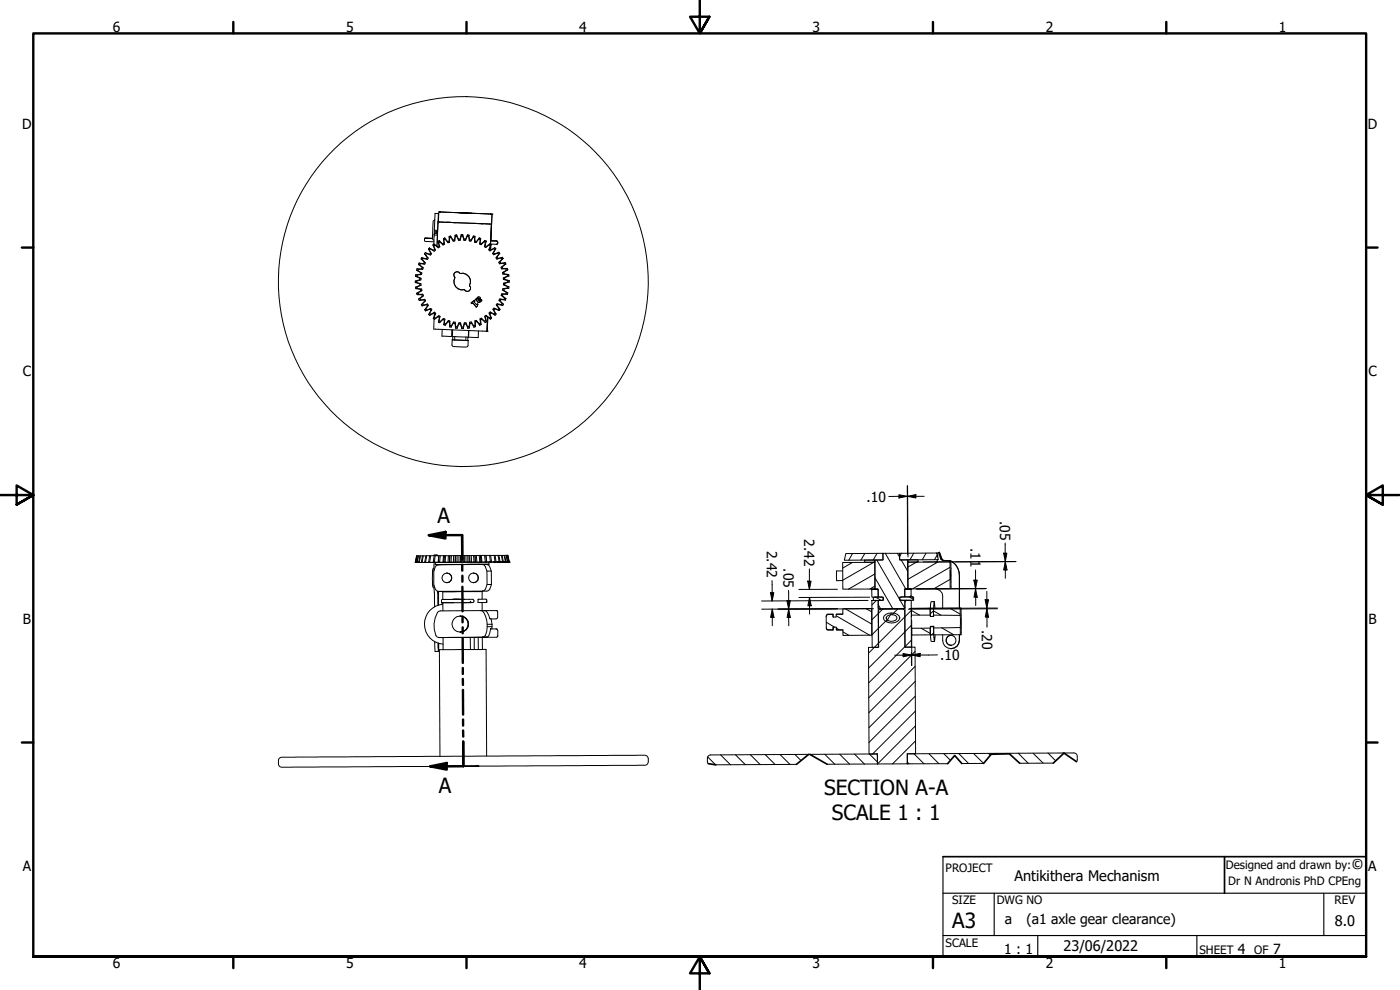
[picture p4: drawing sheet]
<svg xmlns="http://www.w3.org/2000/svg" width="420mm" height="297mm" viewBox="0 0 420 297" stroke-linecap="round" stroke-linejoin="round" font-family="sans-serif">
<!-- layer: Hatch (ANSI) -->
<g fill="none" stroke="#000" stroke-width=".3">
<path d="M255.8 168.8l-2.9 1.7M255.9 166.1l-1.2 2M259.5 166.1l-1.1 1.9M261.8 176.9l-.2 .1M262.2 168.7l-9.3 5.4M262.5 176.7l.1 .2M262.5 168.6l-.2 .1M262.5 175.9l-1.4 .8M262.5 172.2l-7.9 4.6M262.6 173.4l5.3 9.2M262.8 179.1l1.7 1.1M263.1 168l6.9 11.9"/>
<path d="M263.2 166l-1.2 2M265.7 166l6.2 10.8M269.3 166l.7 1.2M270.5 168l1.9 3.4M270.6 166l-.6 1M272.5 176.7l.1 .1M272.9 179.1l1.1 .7M273.4 178.7l-.4 .4M274.2 166l-1.1 2M275 168.7l-2.5 1.4M275.5 168.4l-.4 .2M277.9 166l-1.1 2"/>
<path d="M281.3 166.5l-.8 1.4M281.4 168.6l-8.9 5.2M285.1 173.8l-4.8 2.8M285.1 170.2l-11.2 6.5M248 186.7l2.4 1.5M251 184.8l10 5.8M251 188.5l.8 .5M253 189.6l1.8 1M253.6 182.6l8 4.6M259.9 182.6l1.7 .9M263 180.2l-1.3 1.3M263.6 184.1l-1.9 1.9"/>
<path d="M263.6 181.4l.6 1.2M263.6 188.5l-1.9 1.9M264.8 182.8l-1.2 1.3M266.2 186l-2.5 2.5M267.5 183.9l-1.5 2.6M269.4 182.8l-1.7 1.6M270.1 180.1l1.4 2.4M271.6 189.6l-11 10.9M272 180.1l-.4 .5M273.5 187.6l-1.9 1.9M273.5 183.2l-12.9 12.8M273.5 192.1l-12.8 12.8"/>
<path d="M273.6 183.2l2.4 1.4M273.6 190.5h.1M274.6 195.5l-13.9 13.9M274.7 199.9l-14 14M276.4 188.5l2.8 1.6M278.8 182.5l.3 .2M280.2 183.3l2.2 1.3M280.2 183.2l-1 1M280.2 189.9l-.6 .6M282.6 188.4l3.6 2M285.1 182.5l3.1 1.8M274.7 208.9l-13.9 13.9"/>
<path d="M274.7 204.4l-13.9 13.9M274.7 217.8l-11.3 11.4M274.7 213.3l-12.9 13M212.4 227.1l2.4 2.4M216.2 226.5l3 3M220.7 226.5l3 2.9M225.2 226.4l3 3M229.7 226.4l2.9 3M234.1 226.4l3 3M238.6 226.4l1.8 1.8M243.1 226.3v.1M247.5 226.3l3 3"/>
<path d="M252 226.3l3 3M256.5 226.3l3 3M260.9 226.3l2.4 2.3M272.3 228.7l.5 .5M274.3 226.2l3 3M274.8 222.3l-7 6.9M278.8 226.2l3 2.9M283.3 226.1l1.9 2M287.7 226.1l3 3M292.2 226.1l3 3M296.7 226l.5 .6M301.1 226l.2 .2"/>
<path d="M305.6 226l3 3M310 226l3.1 3M314.5 226l2.3 2.3M319 225.9l.2 .2"/>
</g>
<!-- layer: Visible (ANSI) -->
<g fill="none" stroke="#000" stroke-width=".3">
<path d="M139.9 29h.1M125.8 78.9l.4 .2M125.8 78.9l-.2 .5M125.8 78.9l1.3 .2M126 79.5l-.4-.1 1.1 .8M126.6 77.3l.4 .2M126.6 77.3l-.2 .4M126.6 77.3l1.3 .3M126.7 77.9l-.3-.2 .9 1M127.1 79.1l.4 .2M127.4 76.1l.8 1.1M127.4 71.4l2.4 .1z"/>
<path d="M127.4 71.4v.8l.2 .2 2.6 .1M127.4 76.1l.3 .3M127.6 75.8l.4 .3M127.6 75.8l-.2 .3M127.6 75.8l1.3 .5M127.7 78.9l-.4-.2-.2 .4M127.9 77.6l.4 .2M128.5 77.5l-.3-.3-.3 .4M128.6 74.7l.6 1.2M128.6 74.7l.3 .3M128.9 75l.3-.3 1.1 .7 .4-.4-.5-1.2 .3-.2 1.1 .8 .4-.3-.3-1.3 .3-.2 1 .9 .4-.2-.2-1.3 .4-.2 .9 1 .4-.1v-1.3l.4-.2 .7 1.2 .5-.1 .2-1.3 .4-.1 .5 1.2h.5l.3-1.3h.5l.3 1.3h.5l.5-1.2h.4l.2 1.4 .5 .1 .7-1.2 .4 .1v1.4l.5 .1 .8-1.1 .4 .2-.2 1.3 .5 .2 .9-.9 .4 .2-.3 1.3 .4 .3 1-.8 .4 .2-.5 1.3 .3 .3 1.2-.7 .3 .3-.7 1.2 .4 .3 1.2-.5 .2 .4-.8 1.1 .3 .4 1.3-.4 .2 .4-.9 .9 .2 .4 1.4-.1 .1 .4-1 .8 .1 .5h1.3l.2 .4-1.2 .7 .1 .4 1.3 .2 .1 .4-1.3 .6 .1 .4 1.3 .4v.4l-1.3 .4v.5l1.2 .5-.1 .4-1.3 .2-.1 .5 1.2 .6-.1 .5h-1.4l-.1 .4 1.1 .9-.2 .4-1.4-.2-.2 .4 1 1-.2 .3-1.3-.3-.3 .4 .8 1.1-.2 .3-1.3-.5-.3 .4 .7 1.2-.3 .3-1.2-.7-.3 .3 .4 1.3-.3 .2-1.1-.8-.3 .3 .3 1.3-.4 .2-1-1-.3 .3 .1 1.3-.4 .2-.8-1.1-.5 .2v1.3l-.4 .1-.7-1.1-.4 .1-.2 1.3-.4 .1-.6-1.3h-.4l-.4 1.4h-.4l-.4-1.4h-.4l-.6 1.3-.4-.1-.2-1.3-.5-.1-.6 1.1-.5-.1v-1.3l-.4-.1-.9 1-.4-.1 .2-1.4-.4-.2-1 1-.4-.2 .4-1.4-.4-.2-1.1 .8-.3-.3 .5-1.2-.4-.3-1.2 .6-.3-.2 .7-1.2-.3-.4-1.2 .5-.3-.3 .8-1.1-.3-.4-1.3 .4-.2-.4 .9-1-.2-.4-1.3 .2-.2-.4 1.1-.8-.2-.5h-1.3l-.1-.4 1.1-.7-.1-.5-1.3-.1-.1-.5 1.3-.5-.1-.5-1.2-.3v-.4l1.2-.4 .1-.5-1.3-.5 .1-.5 1.3-.1 .1-.5-1.2-.7 .2-.4h1.3l.1-.5-1-.8 .2-.4 1.3 .2 .2-.4-1-1 .3-.4 1.3 .3 .2-.3-.8-1.1 .3-.3 1.2 .4 .3-.3zM128.9 74.4l.3 .3"/>
<path d="M128.9 74.4l-.3 .3M128.9 74.4l1.2 .7M128.9 76.3l.3 .2M129.5 76.2l-.3-.3-.3 .4M130.1 75.1l.2 .3M130.2 73.8l-.3-.3 .5 1.2M130.3 70.5l-.1 2.8M130.3 73.2l.2 .4M130.3 73.2l-.4 .3M130.3 73.2l1.1 .8M130.3 70.3v.2l1 .1M130.5 66a1.06 1.06 0 0 0-.6 1.4l-.1 2.7a1.94 1.94 0 0 0 .2 1.9h.2"/>
<path d="M130.5 68.8l.1 .4M130.6 69.2v.1M130.6 69.3v.7M130.7 75l-.3-.3-.3 .4M130.8 73.6h.4M131.3 70.6l-.1 2.5M131.3 70.3v.3M131.4 74l.4-.2 .2 .3M131.4 74l.2 .4M131.4 66.6h.1M131.4 66.6h.6M131.4 66.6l-.3 7.3"/>
<path d="M131.6 64.1l-.3 6.2-.3-.3 .3-1.1M131.6 64.1l-1-.1-.3 6.3 .3-.3h.4M131.6 64.1l.1 .1M131.7 72.8l-.3-.4 .4 1.4M131.7 63.6l-.1 3M131.8 72.2l.2 .4M131.8 72.2l-.4 .2M131.8 72.2l1 .9M132 66.6l.8 .1M132 66.6l.9 .1M132.8 73.1l.4-.2 .2 .4M132.8 73.1l.2 .4"/>
<path d="M132.8 66.7l13.3 .5M133.1 71.6l.1 1.3M133.1 71.6l.1 .4M133.5 71.4l.1 .4M133.5 71.4l-.4 .2M133.5 71.4h.1M133.5 71.4l.8 1.1M133.6 63.7l-1.9-.1 16 .6h-2M134 66.7l2.9 .1zM134.3 72.5l.5-.2 .1 .4M134.3 72.5l.2 .3M134.9 71.4l-.1-.5v1.4"/>
<path d="M135.2 70.8l-.4 .1M135.3 71.2l-.1-.4 .7 1.2M136.5 72.3l-.1-.4-.5 .1 .1 .4M136.7 71l-.1-.4-.2 1.3M137 70.5l-.4 .1M137.1 70.9l-.1-.4 .6 1.2M137.6 72.1v-.4h.5v.4M137.7 63.8l3.9 .2zM138.4 70.8v-.4l-.3 1.3M138.4 70.4h.5M138.9 70.8v-.4l.4 1.3M139.2 72.1l.1-.4h.4v.4"/>
<path d="M140.2 70.9l.1-.4-.6 1.2M140.3 70.5h.4M140.6 70.9l.1-.4 .2 1.4M140.8 72.3l.1-.4 .5 .1-.1 .4M142 67l2.9 .1zM142.1 70.9l-.7 1.1M142.1 70.9l-.1 .3M142.1 70.8l.4 .1M142.4 72.7l.1-.4 .5 .2-.1 .3M142.4 71.3l.1-.4v1.4M143.7 71.7l.1-.3-.8 1.1M143.8 71.4l.5 .1"/>
<path d="M143.9 73.2l.2-.3 .4 .2-.1 .3M144.1 71.9l.2-.4-.2 1.4M145.3 72.5l.2-.4-1 1M145.4 74l.2-.3 .4 .2-.2 .4M145.5 72.1l.4 .2M145.7 72.7l.2-.4-.3 1.4M146 67.2l1.5 .1M146.1 67.2h.9M146.7 75l.2-.3 .4 .3-.3 .3M147.1 73.2l-1.1 .7M147.1 73.1l.3 .3M147.1 73.2l-.3 .3"/>
<path d="M147.2 73.7l.2-.3-.5 1.3M147.2 74.1v.8v-.7M147.2 73.2l1.7 .1M147.3 73.2v.1M147.3 73.9l-.1 1M147.5 67.3l-.3 5.9M147.7 64.2h.1M147.7 64.2l-.4 8M147.8 76.1l.3-.3 .4 .4-.3 .2M148.5 74.4l-1.2 .6M148.5 74.4l-.3 .2M148.5 74.3l.3 .3"/>
<path d="M148.8 74.7l-.7 1.1M148.8 74.7l-.3 .2M148.8 77.4l.4-.3 .2 .4-.3 .3M148.9 72.3l-1.6-.1 1.7 .1M148.9 73.3h.1M149 72.3l.4 .4M149 73.3h.1M149.4 73.1l-.4 .2M149.4 72.7l-.4 .6M149.4 75.9l.3-.2-1.2 .5M149.4 73h.1M149.6 76.3l.4-.3-.8 1.1"/>
<path d="M149.7 78.7l.4-.1 .2 .4-.4 .1M149.7 75.7l.3 .3M150.3 79l1.3-.2-.3 .2M150.4 77.4l.4-.2-1.4 .3M150.8 77.2l.2 .3M151 77.5l-.4 .3M151 77.5l-.9 1.1M151.6 78.8l.2 .4M151.8 79.2l-.4 .2M151.8 79.2h.1M151.8 79.2l-1.1 .9M124.6 84.4h.5"/>
<path d="M124.6 84.4v.4M124.7 86.2l.1 .4M124.8 82.5h.4M124.8 82.5l-.1 .4M125.1 84.8h-.5l1.4 .3M125.1 88l.1 .4M125.1 81.1l1.1 .7M125.1 81.1l.3 .1M125.1 83l-.4-.1 1.3 .6M125.1 86.1l-.4 .1M125.1 80.7l.5 .1M125.1 80.7v.4"/>
<path d="M125.1 80.7h1.4M125.2 86.6h-.4l1.4 .2M125.5 87.9l-.4 .1M125.6 88.3l-.4 .1h1.4M125.6 89.7l.2 .5M125.6 89.7h.1M125.9 83.9l.4 .1M125.9 83.9l-1.3 .5M126 85.6l-1.3 .6M126 89.6l-.3 .1M126.2 82.3l.3 .1M126.2 82.3l-1.4 .2"/>
<path d="M126.2 90l-.4 .2 1.4-.2M126.2 87.3l-1.1 .7M126.3 85.1h-.3v.5M126.4 83.5h-.4l-.1 .4M126.4 85.6h-.4M126.4 91.4l.3 .4M126.5 86.7l-.3 .1v.5M126.5 80.7l.4 .1M126.6 81.9l-.4-.1v.5M126.6 87.2l-.4 .1M126.7 88.9l-1.1 .8M126.8 91.2l-.4 .2"/>
<path d="M126.9 88.3l-.3 .1 .1 .5M127 80.3l-.3-.1-.2 .5M127.1 88.8l-.4 .1M127.4 90.4l-1 1M127.5 92.9l.2 .4M127.5 89.8l-.3 .2 .2 .4M127.7 90.2l-.3 .2M127.8 92.7l-.3 .2M128 91.4l-1.3 .4 .3-.2M128.3 91.8l-.8 1.1M128.3 91.2l-.3 .2 .3 .4M128.6 91.6l-.3 .2"/>
<path d="M128.7 94.3l.2 .3M128.9 94.1l-.2 .2M129 92.8l-1.3 .5 .4-.3M129.2 94.3l-.2 .3M129.3 92.5l-.3 .3 .3 .3M129.3 93.1l-.6 1.2M129.6 92.9l-.3 .2M130 95.6l.4 .2M130.2 94l-1.2 .6M130.3 95.8l-.1 2.9 16 .7M130.3 95.2l-.3 .4M130.3 94.1v.6"/>
<path d="M130.4 93.7l-.2 .3 .3 .3M130.5 94.3l-.5 1.3M130.6 95.5l-.2 .3M130.8 94l-.3 .3M131.5 95l-1.1 .8M131.6 96.6l.3 .2M131.7 94.7l-.2 .3 .4 .3M131.7 96.3l-.1 .3M131.9 95.3l-.3 1.3M132.1 94.9l-.2 .4M132.7 98.8l-.1 2.1 3 .1v-2M132.9 95.9l-1 .9 .2-.3"/>
<path d="M133.1 95.5l-.2 .4 .4 .2M133.2 97.4l.4 .2M133.3 97.1l-.1 .3M133.3 96.1l-.1 1.3M133.5 95.7l-.2 .4M134.5 96.5l-.9 1.1 .1-.4M134.6 96.2l-.1 .3 .4 .2M134.9 96.7l.1 1.4M135 98.1l.3 .1M135 96.3l-.1 .4M135 97.6v.5M135.5 97.7l-.1 .4"/>
<path d="M135.8 99v2l4.7 .2 .1-2M136.1 97l-.7 1.1M136.1 96.6v.4l.4 .1M136.5 97.1l.2 1.4M136.6 81.7l.5-.2 .6 .1 .4 .5a2.5 2.5 0 0 1 2.6 .9 2.5 2.5 0 0 1 .2 2.7 .99 .99 0 0 1 .3 1.1 .99 .99 0 0 1-.9 .6l-.6-.1-.3-.4a2.51 2.51 0 0 1-2.7-.9 2.51 2.51 0 0 1-.2-2.7l-.3-.5v-.6zM136.6 96.7l-.1 .4M136.7 98.5h.5M136.8 98l-.1 .5M137.7 97.2l-.5 1.3v-.4M137.8 96.8l-.1 .4 .5 .1M138.2 97.3l.4 1.3M138.2 96.8v.5"/>
<path d="M138.6 98.2v.4M138.6 98.6h.4M139.4 96.8v.5l.5-.1M139.4 97.3l-.4 1.3v-.4M139.8 96.8l.1 .4M139.9 97.2l.5 1.3M140.4 98.1v.4M140.7 99.2l-.1 2h1.5l1.4 .1 .1-2M140.8 98.4l-.4 .1M141 96.7l.1 .4 .4-.1M141.1 97.1l-.3 1.3v-.4M141.4 90.9l1-.8 .2 .2-.3 .3 .7 .8 .3-.3 .2 .3-.5 .8-1.1-1.3-.3 .2z"/>
<path d="M141.4 96.6l.1 .4M141.5 97l.7 1.2M141.9 90.9l1.1 1.3M142.1 97.7l.1 .5M142.4 90.1l-1 .8 .2 .2M142.7 96.6v1.4l-.2-.4M142.7 98l-.5 .2M142.7 89.8l.7 .8-.7-.8M143 96.1l.1 .4-.4 .1-.2-.3M143.1 89.5l-.4 .3 .5-.2M143.1 96.5l.9 1.1M143.3 89.4l-.1 .2"/>
<path d="M143.3 89.4l.5-.3 .3 .1 .1 .5-.5 .6 .4-.1M143.3 91.1l-.3 .3M143.6 89.5l.2 .3-.2-.3-.3 .3 .3 .2M143.6 89.5h.1M143.8 89.1l-.5 .3M143.8 89.8l-.2 .2zM143.8 97.2l.2 .3M143.9 90.4h.1M144 97.5v.1M144.1 90.2l-.2 .2M144.2 96l.2 1.4-.2-.4M144.4 89.9l-.3 .3"/>
<path d="M144.4 97.4l-.4 .2M144.4 89.9l.3 .2-.4 .4-.5 .3-.4-.2 .4 .2M144.4 95.4l.3 .4-.5 .2-.1-.3M144.7 95.8l1 1M145.4 96.4l.3 .4M145.7 95.2l.3 1.3-.2-.3M145.8 94.6l.3 .3-.4 .3-.2-.3M146 96.5l-.3 .3M146.1 94.9l1.1 .8M146.2 99.4h.1M146.3 95.2l-.2 4.2M146.4 95.2l-.2 4.2"/>
<path d="M146.9 95.4l.3 .3M147 94.2l.5 1.3-.3-.3M147.1 93.6l.3 .3-.4 .3-.2-.3M147.4 93.9l1.2 .7M147.5 95.5l-.3 .2M148.2 92.4l.3 .3-.3 .3-.3-.2M148.2 93l.6 1.2M148.3 94.3l.3 .3M148.5 92.7l1.3 .5M148.6 94l.2 .2M148.9 94.3l-.3 .3M149.2 91.1l.3 .2-.2 .4-.4-.2"/>
<path d="M149.3 91.7l.7 1.1M149.5 92.9l.3 .3M149.5 91.3l1.4 .4M149.7 92.6l.3 .2M149.9 89.7l.4 .2-.2 .4-.4-.2M150.1 92.8l-.3 .4M150.1 90.3l1 1-.4-.2M150.3 89.9l1.4 .1M150.4 80.2l.3-.1 .2 .4-.4 .2M150.5 91.4l.4 .3M150.5 88.2l.4 .1-.1 .5-.4-.2M150.8 81.8l.4-.1 .1 .5h-.4"/>
<path d="M150.8 88.8l1 .8-.3-.1M150.9 80.5h1.4l-.5 .2M150.9 86.6l.4 .1-.1 .5-.4-.1M150.9 88.3h1.4M151 83.4l.5-.1v.5h-.4M151.1 85h.4v.5h-.4M151.1 91.3l-.2 .4M151.2 87.2l1.2 .6M151.3 82.2l1.4 .2h-.5M151.3 89.9l.4 .1M151.5 85.5l1.2 .5h-.4M151.5 83.8l1.3 .4h-.4"/>
<path d="M151.8 89.6l-.1 .4M151.9 88.2l.4 .1M152 87.7l.4 .1M152.2 86.4l.5 .1M152.3 80.5l.1 .5M152.4 87.9l-.1 .4M152.4 84.6h.4M152.4 81l-.4 .1M152.4 81l-1.2 .7M152.7 82.4v.4M152.7 86.5l-1.4 .2M152.7 86v.5"/>
<path d="M152.7 82.8h-.4M152.7 82.8l-1.2 .5M152.8 84.2v.4M152.8 84.6l-1.3 .4M135.7 102l-.1 1.5a1.17 1.17 0 0 0 1.5 .5l1.8 .1a1.23 1.23 0 0 0 1.6-.4v-1.5M135.8 102l4.7 .2-.7-.1M135.8 102h.6M135.9 101l-.1 1M136.4 102l3.4 .1M136.5 101l-.1 1M139.8 101.1v1M140.4 101.2v1"/>
<path d="M138.2 140h.1M124.6 168.8h.1M125.1 166.8l-.5 2h1.4M125.1 166.8l-.5 2M125.1 166.8l-.4 2h1.3M125.2 166.8l-.4 2h1.4h-1.1l.4-2M125.6 166.8l-.4 2h1.5h-1.1M126 168.8h.1M126 166.8l-.4 2M126.2 166.8l-.4 2h2.4M126.4 168.8h.9M126.8 166.8l-.4 2"/>
<path d="M127 166.8l-.3 2h1.6M127.8 166.8l-.3 2M128.1 166.7l-.4 2.1h1.6h-4.7M128.6 168.8h.6M128.9 166.7l-.2 2.1M129.2 166.7l-.3 2.1 1.6-.1M130.1 168.7l-1.2 .1M130.2 170.5l-.4 .4v2.6v2.3l.5 .6M130.2 175.6l.2 6.5M130.3 168.7l-.4 .1 .5-.1M130.3 166.6v.1M130.3 168.7l-.1 2.6"/>
<path d="M130.3 166.7l-.3 2h.7M130.6 166.7l-.2 2h1.1M130.7 168.7l16-.1v.7M130.7 168.7v.7M131.3 166.6v.1l-.3-.2-.7 .1h1M131.3 169.4h.1M131.3 169.4v.1M131.3 177.4l.1 4.2M131.5 169.4h.1M131.5 169.4l-.9 .6-.4 1.4v4.1l.5 1.4 .9 .5M131.6 177.4l1.2 .1M131.6 177.4v4.2"/>
<path d="M131.7 166.7l-.2 2h.4h-.3l.1-2M132.1 166.7l-.2 2h1M132.9 177.5v2.4M133.1 166.7l-.2 2h.4h-.1v-.2M133.2 168.5v.2h.4M133.3 166.7l-.1 1.8M133.7 166.7l-.1 2h.9M133.8 169.4h.1M134.1 171.9a1.44 1.44 0 0 1 1.5 1.5 1.44 1.44 0 0 1-1.5 1.4M134.6 166.7l-.1 2h.4M134.9 168.7h.4M135 166.7l-.1 2"/>
<path d="M135 166.7v2M135.5 166.7l-.2 2h.8M136 179.8h1.9zM136.1 166.7v2h.4M136.5 168.7h.7M136.6 166.7l-.1 2M136.8 166.7l-.1 2M137.2 166.7v2h.5M137.8 166.7l-.1 2h.5M138.2 168.7h.8M138.2 166.7v2M138.6 166.7v2"/>
<path d="M139 166.7v2h.4M139.4 166.7v2h.5M139.4 179.8l-6.5 .1M139.8 166.7l.1 2M139.9 168.7h.9M140.4 166.7v2M140.8 166.7v2h.3M141 166.7l.1 2h.4M141.4 166.7l.1 2M141.5 168.7h1.2M142.1 171.9a1.44 1.44 0 0 1 1.5 1.5 1.44 1.44 0 0 1-1.5 1.4M142.1 166.7l.1 2"/>
<path d="M142.7 168.7l-.2-2 .2 2M143 166.7l.1 2h-.4M143.5 179.8h2.3l.3 .3v.6M143.6 169.3l-9.8 .1M143.6 169.3h3.1l-16 .1h3.1M143.6 169.3v.1M143.7 179.8h-.2v1h1.2v2.4M143.8 166.7l.2 2M144.4 166.7l.3 2h-.5h.2l-.2-2 .2 2h-1.3M144.7 177.5h-11.8M144.7 177.5v2.3M144.7 169.4l1.9 .1 .8 1.9"/>
<path d="M144.7 169.4l.6 .1 .3 .5 .5 1.4h1.3l.1 4M144.7 169.4h-13.2M144.8 177.4h.1M144.8 177.4h-13.2M145.4 166.7l.3 1.9M145.7 168.6h.3M145.8 166.7l.2 1.9-1.3 .1M145.8 166.7l.3 1.9h-.4M146.1 168.6h6.6M146.1 171.4l.1 4M146.2 175.4h1.3l-.5 1.4-.4 .4-.5 .2h-1.3l.5-.2 .4-.4zM146.9 168.6h.5"/>
<path d="M146.9 166.7l.3 1.9M147.2 166.7l.3 1.9h-.5h.4M148.1 168.6h.7M148.3 166.7l.2 1.9h-.3h.7l-.3-1.9M149.2 168.6h.8M149.5 166.7l.3 1.9M149.7 166.7l.4 1.9h-.8h.2M150.5 166.7l.3 1.9h1l-.3-1.9M150.7 166.7l.4 1.9h-1h.2M151 168.6h.1M151.3 166.7l.4 1.9M151.5 168.6h.1"/>
<path d="M151.8 168.6h.1M151.9 166.6l.4 2M152 166.6l.4 2h-1.1M152.2 166.6l.5 2M152.3 166.6l.4 2h-1.2M152.4 166.6l-27.3 .2M152.4 166.6l.4 2h-1.3h1.3M152.4 168.6h.1M152.4 166.6l.4 2M152.7 168.6h.1M152.8 168.6h.1M252.9 168.8l9.6-.1 .1 8-9.7 .1z"/>
<path d="M252.9 171.3h-1.8l-.1 .2 .1 2.7h1.8M253.8 166.1l11.2-.1v2l-11.6 .1zM259.5 168h3v.7h-3zM261.5 176.7l2 .1zM261.6 176.9l1.9-.1 .1 2.3-1.9 .1zM262.2 179.2l2.3-.1 .4 .2 .2 .4-.2 .3-.4 .2h-2.4zM262.5 168.7h.1M270 166l11.1-.1 .5 2-11.6 .1zM271.5 176.7l2 .1zM271.5 176.8h1.9v2.3h-1.9zM272.4 168.6h.1M272.5 168h3v.6h-3z"/>
<path d="M272.5 168.7l12.6-.1 .1 8-12.7 .1zM273.8 179.1l.2 .1v.9h-3.4l-.6-.4 .2-.5 .4-.1h3.3l.3 .2v.8h-.2M280.9 176.6a2.36 2.36 0 0 1 2 2.2v3.7M281.4 167.9l-.6 .7M281.6 165.8h-.2v1.4M281.9 165.7l.8 2.1M282.7 167.8l-.8-2.1-.3 .1 1 2.2a6.5 6.5 0 0 1 3.4 .7l-1.1-.4M282.7 167.8l.4 .3M285.1 168.6l.3 .2v1.8v5.9l-.2 .1M285.2 171.1v2.9zM130.5 192.5l.1 3 1-.1M131.6 193v2.4l.1-2.4"/>
<path d="M131.7 191.3h1.3M132.9 181.3a6 6 0 0 0-5.5 6 6 6 0 0 0 5.6 6M132.9 180.9v2.4M133 191.3v3.6M136.2 180.8l-3.7 .1h.4M138.1 184.9a2.39 2.39 0 0 1 2.4 2.3 2.39 2.39 0 0 1-2.4 2.4M140.7 180.8h1.2l.3-.6-.3-.4-9.1 .1-.3 .2v.8M140.8 180.8h-1.7M141.1 180.8h.1M141.1 180.8l-8.2 .1M141.1 191.2l.1 3.7M141.3 180.4l-.5 .4"/>
<path d="M142.3 191.2v3.7M143.5 191.2l.1 3.7M144.3 183.2l-12.6 .2a7 7 0 0 0-.5 7.7l.5 .2M144.3 183.2l.5 .1a6.3 6.3 0 0 1 1.4 4M144.3 183.2l5 .1-.1 2.2-2.1 .2M144.7 191.2l-11.7 .1M144.7 191.2l.1 3.7M145.4 183.2l.5 .1 .3 .4 .8 1.9M145.8 191.2h-1.1h1.2M146 180.4v.4h-1.6M146.2 188l-.5 2.6-.4 .4-.5 .2-13.1 .1M146.2 188h1.5l-.1 .7"/>
<path d="M146.2 187.3h1.5M146.2 187.3v.7M147 185.6h.1M147.2 188.6l-.4 2-.4 .4-.6 .2M147.2 188.7h1.7M147.3 188.6h.1M147.3 188.6v.1M147.4 185.7l.3 1.6M147.7 187.3v.7M148.9 188.7l.5 .5-.1 1.9-4.6 .1M148.9 188.7h.1M148.9 183.2h.1"/>
<path d="M248 188.5l.2 .5h1.8M248.1 184.6l1.9-.3v.9h1v-.9h1.9v-1.6l8.7-.1v8l-8.6 .1v-1.7h-2v-.8h-1v.8l-1.9-.2-.2-3.9zM250 184.3l.1 .9M250 184.3h-1.8l-.3 .6M250.1 188.2l-.1 .8M251 189h2M252.9 184.2l-1.9 .1M261.6 182.6h.1M261.6 190.6h.1M261.7 180.2h1.9v14l-1.9 .1zM263.6 182.4v-2.2h1.5v-1.1h-1.5l-.1-2.3-.9 .1v-8.9h2.4v-2h5v2h2.4v8.8h-.9v2.3h-1.5v1h1.6v2.3l-.2 .2h-7.6M263.6 182.4l.2 .2"/>
<path d="M265.3 184.9a3.3 3.3 0 0 1 4.5-.1l.2 .6a2.86 2.86 0 0 1-4.7 .6l-.2-.6zM266.1 184.9a2.15 2.15 0 0 1 3.1 .3v.5a1.89 1.89 0 0 1-3.3-.3zM271 182.8h-6.9l-.4 .5M271 182.8l.5 .5 .1 10.9h3l.2 32h-2.5v3h-8.9l-.1-3-2.5 .1-.2-32 3.1-.1-.1-10.9M271.6 180.1h1.9v14.1h-1.9zM273.5 188l.1 .5M273.5 182.5h.1M273.5 190.5h.1M273.6 184.6v-2.1h5.5l.1 2.1M273.6 184.6h5.6M273.6 184.6l-.1 .4M273.6 188.5v2h5.6"/>
<path d="M279.1 182.5h.1M279.2 188.5h-5.6M279.2 184.6l-.1-1.9 .3-.2h.8v2.1M279.2 184.6l.1 .3 .5 .1M279.2 184.7l.2 .2M279.2 190.5h.1M279.2 188.3v-.4h1v.5M279.2 190.4a2.39 2.39 0 0 0 .5 2.1h.8M279.5 187.9v.1M279.8 188l.4 .4M279.8 188l-.5 .1-.1 .3v2.1M279.8 188h.4"/>
<path d="M280.2 184.6h8M280.2 182.5l8-.1v2.2M280.2 184.6l-.4 .4M280.2 182.5l.2-2 .2 2M280.2 182.5v2.1M280.2 184.6v.3h-.2M280.2 188.4v2.1l8-.1M280.2 188.4v2.1h-.8l-.2-.3M280.2 190.5l.3 2 .1-2M280.4 180.5h-.8a2.73 2.73 0 0 0-.4 2.2M285.4 190.6a1.5 1.5 0 0 0-1.5 1.5 1.5 1.5 0 0 0 1.5 1.5M287.9 190.4a3.1 3.1 0 0 1-2.5 4.2 2.46 2.46 0 0 1-2.5-2.5v-1.6"/>
<path d="M287.9 182.4v-9.8a5 5 0 0 0-1.9-3.9 4.9 4.9 0 0 1 2 3.9v9.8M288 190.4a3.1 3.1 0 0 1-2.5 4.2h-.1M288.2 182.4l.2 .2 .1 3.7v4.1h-.3M288.2 184.6v3.7M288.2 188.3l-8 .1M288.2 188.3v2.1M83.8 227.6a2.4 2.4 0 0 1 2.1-.4l95.8-.5a82.3 82.3 0 0 1 12.4 .1 1.76 1.76 0 0 1-.3 2.8l-108.8 .6a1.17 1.17 0 0 1-1.4-1zM134.6 229.9h.1M134.8 229.9h.1M137.6 229.9h-2.8h.5M137.6 229.9h5.9h-.7M137.6 229.9h-2.8h.2"/>
<path d="M137.6 229.9h6h-9h.7M143.1 229.9h.2h-8.7h.7M143.3 229.9h.1M143.5 229.9h.1M146 226.9l-.1-32.1-8.6 .1h-5.4l.1 32M212.3 228.5l.2 .6M239 229.3l-24.2 .2M242.7 226.3l-29.4 .2a.99 .99 0 0 0-1 1v1M243 226.3l20.3-.1v3M263.3 229.2l-15.1 .1M263.3 229.2h.1M272.3 229.2h.1"/>
<path d="M284.4 229.1l-12.1 .1M295.2 229.1h-6.5M316.1 229h-10.1M322.3 225.9l-50 .3v3M322.3 225.9a.99 .99 0 0 1 1 1M323.3 226.9l-.2 1.6"/>
<circle cx="139.1" cy="84.5" r="55.5"/>
<circle cx="134.1" cy="173.4" r="1.45"/>
<circle cx="142.1" cy="173.4" r="1.45"/>
<circle cx="138.1" cy="187.3" r="2.44"/>
<circle cx="285.4" cy="192.1" r="1.49"/>
</g>
<!-- layer: Break Line (ANSI) -->
<path d="M212.6 229.1l2.2 .4M242.7 226.3l-3.7 3M243 226.3l5.2 3M288.7 229.1l-2.2-2.4-2.1 2.4M306 229l-3.1-2.8-5.4 .1-2.3 2.8M323.1 228.5l-3.8-2.5-3.2 3" fill="none" stroke="#000" stroke-width=".51"/>
<!-- layer: Section Line (ANSI) -->
<g fill="none" stroke="#000" stroke-width=".72">
<path d="M128.7 160.6l5-1v2zM128.7 160.6h10v7.3M138.7 169.4v1.8M138.8 172.7v1.8M138.8 176.1v7.3M138.8 184.9v1.8M138.9 191.5v7.4M138.9 188.2v1.8M138.9 203.7v1.8M138.9 200.4v1.8M138.9 207l.1 7.4M139 219.2v1.8"/>
<path d="M139 215.9v1.8M129.1 229.9l5-1v2zM139 222.5l.1 7.4h-10"/>
</g>
<g fill="#000">
<path d="M128.7 160.6l5-1v2z" fill-rule="evenodd"/>
<path d="M129.1 229.9l5-1v2z" fill-rule="evenodd"/>
</g>
<!-- layer: Border (ANSI) -->
<g fill="none" stroke="#000" stroke-width=".72">
<path d="M70 6.6v3.4M140 6.6v3.4M210 0v10l-2.9-5h5.8l-2.9 5 2.9-5M280 6.6v3.4M350 6.6v3.4M6.6 74.3h3.4M410 74.3h3.4M0 148.5h10l-5-2.8v5.7l5-2.9-5 2.9M420 148.5h-10l5-2.8v5.7l-5-2.9 5 2.9M6.6 222.8h3.4M410 222.8h3.4M10 287v-277h400v277h-400h400"/>
<path d="M70 287v3.5M140 287v3.5M212.9 292l-2.9-5 2.9 5h-5.8l2.9-5v10M280 287v3.5M350 287v3.5"/>
</g>
<!-- layer: Title (ANSI) -->
<path d="M283 257h127v30h-127M367.5 257v11" fill="none" stroke="#000" stroke-width=".51"/>
<path d="M283 257v30M283 268h127M298.4 268v12.7M397.3 268v12.7M283 280.7h127M311.4 280.7v6.3M359.2 280.7v6.3" fill="none" stroke="#000" stroke-width=".34"/>
<!-- layer: Dimension (ANSI) -->
<g fill="none" stroke="#000" stroke-width=".3">
<path d="M269.8 148.4l2.5 .5-2.5 .5zM272.3 148.9l-5.6 .1M272.3 145.7l.1 20.7M272.4 148.9l2.5-.5v1zM272.4 148.9h5M272.4 145.7l.1 21.4M231.2 177.8h1l-.5 2.5zM231.7 174.2v6.1M236.6 177.2l.1 10.6M242.4 174.4h1l-.5 2.5zM242.9 170.7v6.2M243 179.3l.5 2.5h-1.1z"/>
<path d="M243 179.3v5M251.3 176.8l-11.6 .1M261 179.2l-21.2 .1M292.3 174.1h1l-.5 2.5zM292.8 176.7l.5 2.5h-1zM292.8 171v5.6M292.8 176.7v5M295.7 179.9h1l-.5 2.5zM296 176.6h-20.9M296 176.6l-21 .2M296.2 177.4v5M301.2 166h1l-.5 2.5z"/>
<path d="M301.7 162.9v5.6M301.7 168.5l.5 2.5h-1zM301.7 168.5v5M304.9 168.5l-18.2 .1M304.9 168.5l-27.8 .1M231.8 182.7l.5 2.5h-1zM231.8 182.7v5M236.2 180.2h1l-.5 2.5zM236.7 182.8l.5 2.5h-1zM251.3 182.7l-22.7 .1M260.5 180.2l-31.9 .1M262.2 182.7l-28.7 .1"/>
<path d="M271 196.1l2.6 .4-2.5 .5zM273.5 195.8l.1 3.9M273.6 196.5l-5.1 .1M273.6 186.1v13.6M273.6 196.5l2.5-.5v1zM281.3 196.5h-7.7M296.2 182.7l.5 2.5h-1zM296.2 182.7v5.5M299.3 182.4l-26.3 .2M299.3 182.7l-26.7 .1"/>
</g>
<g fill="#000">
<path d="M269.8 148.4l2.5 .5-2.5 .5z" fill-rule="evenodd"/>
<path d="M272.4 148.9l2.5-.5v1z" fill-rule="evenodd"/>
<path d="M231.2 177.8h1l-.5 2.5z" fill-rule="evenodd"/>
<path d="M242.4 174.4h1l-.5 2.5z" fill-rule="evenodd"/>
<path d="M292.3 174.1h1l-.5 2.5z" fill-rule="evenodd"/>
<path d="M292.8 176.7l.5 2.5h-1z" fill-rule="evenodd"/>
<path d="M295.7 179.9h1l-.5 2.5z" fill-rule="evenodd"/>
<path d="M301.2 166h1l-.5 2.5z" fill-rule="evenodd"/>
<path d="M301.7 168.5l.5 2.5h-1z" fill-rule="evenodd"/>
<path d="M231.8 182.7l.5 2.5h-1z" fill-rule="evenodd"/>
<path d="M236.2 180.2h1l-.5 2.5z" fill-rule="evenodd"/>
<path d="M236.7 182.8l.5 2.5h-1z" fill-rule="evenodd"/>
<path d="M243 179.3l.5 2.5h-1.1z" fill-rule="evenodd"/>
<path d="M271 196.1l2.6 .4-2.5 .5z" fill-rule="evenodd"/>
<path d="M273.6 196.5l2.5-.5v1z" fill-rule="evenodd"/>
<path d="M296.2 182.7l.5 2.5h-1z" fill-rule="evenodd"/>
</g>
<g font-size="6.3">
<text x="131.3" y="157">A</text>
<text x="131.7" y="238">A</text>
<text x="247.3" y="238.6">SECTION A-A</text>
<text x="249.6" y="246.2">SCALE 1 : 1</text>
<text x="285.8" y="278.5">A3</text>
</g>
<g font-size="4.4">
<text x="405.6" y="260.8">©</text>
<text x="304.5" y="264.3">Antikithera Mechanism</text>
<text x="400.6" y="277.8">8.0</text>
<text x="319.2" y="285.4">23/06/2022</text>
</g>
<g font-size="4.2">
<text x="33.9" y="9.6">6</text>
<text x="103.8" y="9.6">5</text>
<text x="173.9" y="9.6">4</text>
<text x="243.8" y="9.6">3</text>
<text x="313.9" y="9.6">2</text>
<text x="383.8" y="9.6">1</text>
<text x="6.6" y="38.7">D</text>
<text x="410.5" y="38.7">D</text>
<text x="6.8" y="112.9">C</text>
<text x="410.7" y="112.9">C</text>
<text x="260.1" y="150.5">.10</text>
<text x="241.3" y="161.8" transform="rotate(90 241.3 161.8)">2.42</text>
<text x="300.1" y="156.3" transform="rotate(90 300.1 156.3)">.05</text>
<text x="230.1" y="165.3" transform="rotate(90 230.1 165.3)">2.42</text>
<text x="291.2" y="164.4" transform="rotate(90 291.2 164.4)">.11</text>
<text x="235.1" y="170.5" transform="rotate(90 235.1 170.5)">.05</text>
<text x="6.9" y="187.2">B</text>
<text x="294.7" y="189" transform="rotate(90 294.7 189)">.20</text>
<text x="410.7" y="187.2">B</text>
<text x="282.2" y="198">.10</text>
<text x="6.8" y="261.4">A</text>
<text x="410.6" y="261.4">A</text>
<text x="301.6" y="277.4">a</text>
<text x="308.1" y="277.1">(a1 axle gear clearance)</text>
<text x="301.4" y="286.3">1 : 1</text>
<text x="371.5" y="286.2">4</text>
<text x="382.1" y="286.2">7</text>
<text x="33.9" y="290.5">6</text>
<text x="103.8" y="290.5">5</text>
<text x="173.9" y="290.5">4</text>
<text x="243.8" y="290.5">3</text>
<text x="313.9" y="290.5">2</text>
<text x="383.8" y="290.5">1</text>
</g>
<g font-size="3.5">
<text x="283.8" y="261.7">PROJECT</text>
<text x="367.9" y="260.8">Designed and drawn by:</text>
<text x="368.6" y="265.5">Dr N Andronis PhD CPEng</text>
<text x="285.8" y="271.3">SIZE</text>
<text x="299.1" y="271.3">DWG NO</text>
<text x="400.5" y="271.3">REV</text>
<text x="283.8" y="284">SCALE</text>
<text x="360" y="286.2">SHEET</text>
<text x="376.4" y="286.2">OF</text>
</g>
</svg>
